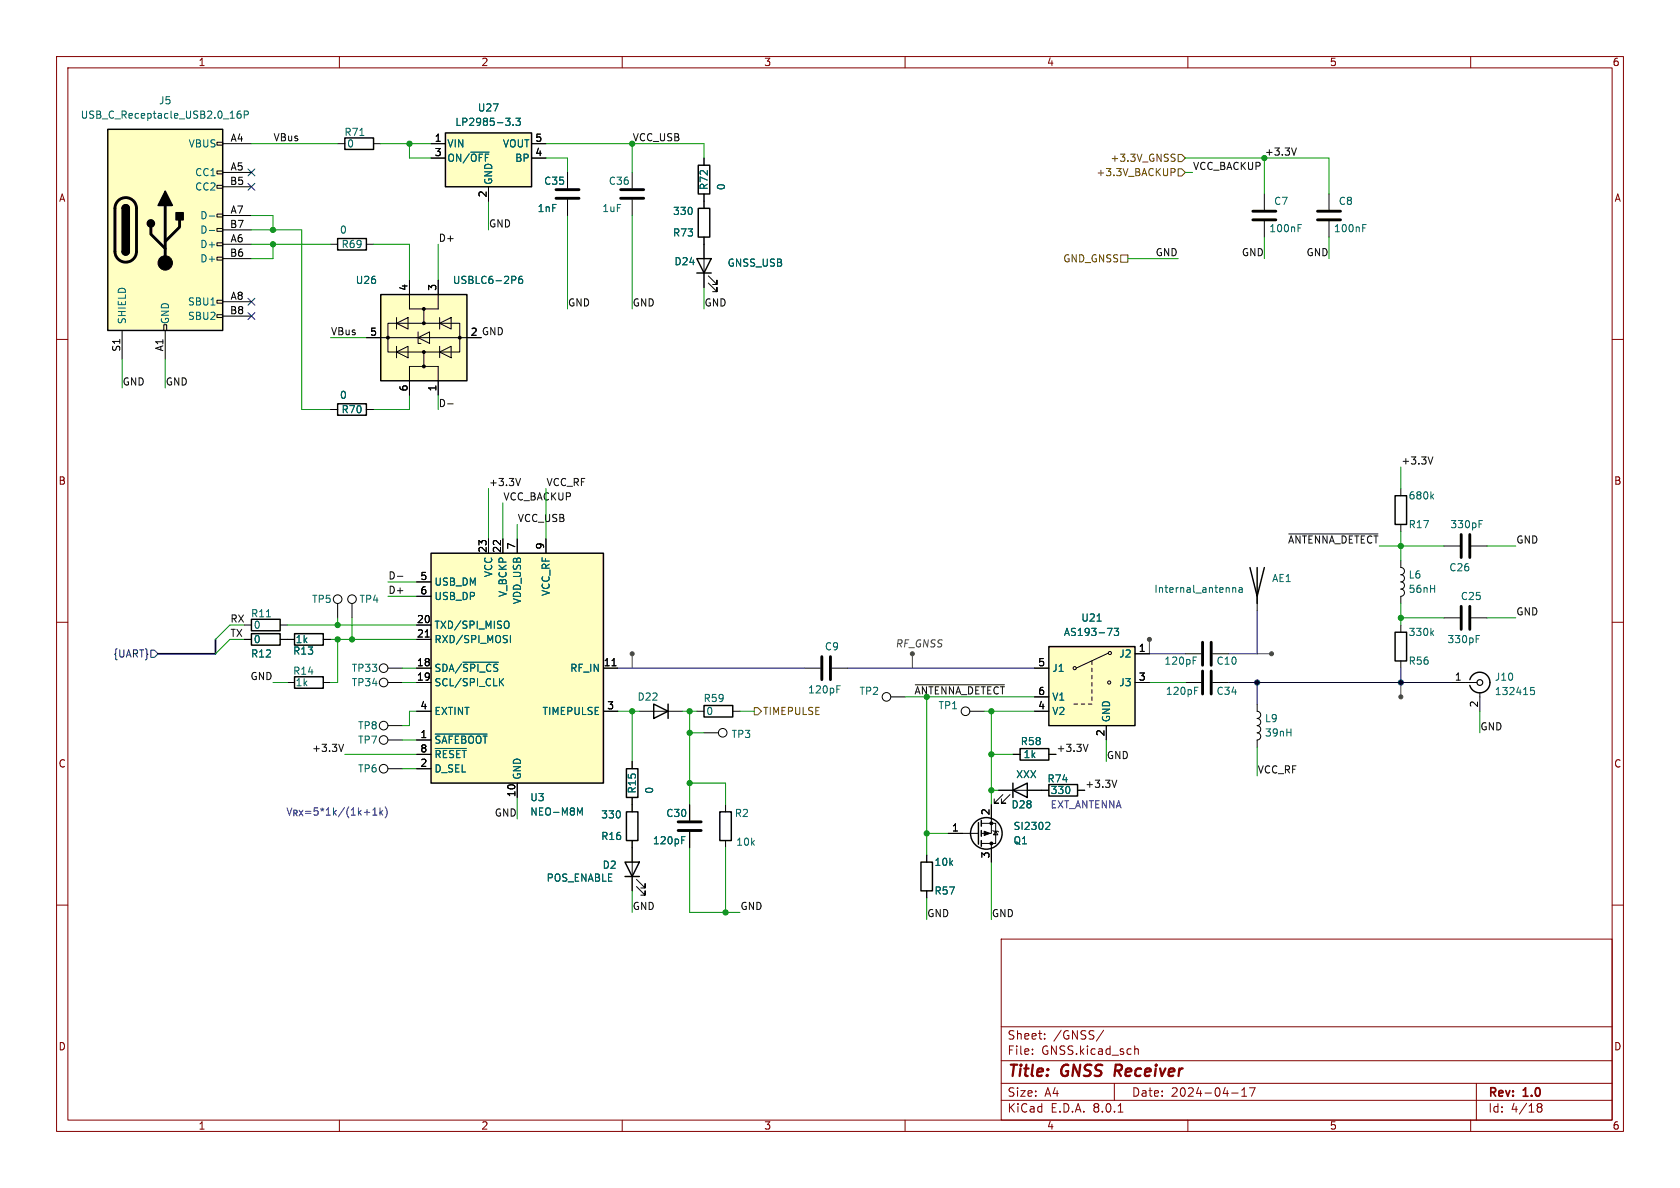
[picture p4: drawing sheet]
<svg xmlns="http://www.w3.org/2000/svg" width="297mm" height="210mm" viewBox="0 0 297 210" stroke-linecap="round" stroke-linejoin="round" font-family="sans-serif">
<g fill="none" stroke="#840000" stroke-width=".18">
<path d="M10 10h277v190h-277zM12 12h273v186h-273zM60 10v2M110 10v2M160 10v2M210 10v2M260 10v2M10 60h2M285 60h2M10 110h2M285 110h2M10 160h2"/>
<path d="M285 160h2M177 166h108v32h-108zM60 198v2M110 198v2M160 198v2M177 194.5h108M177 191.5h108M177 187.5h108M177 181.5h108M182.5 186.3v.1M182.5 185.5v.1M184.7 183.6v.1"/>
<path d="M184.7 182.8v.1M195.1 182.1l-1.3 2M197 191.5v3M197.7 196.6h.8M200.6 184.9v1.5M200.6 185.5l.2-.1 .4 .1v.9M210 198v2M217.7 193.2h1.2M219.5 193.8h.9M219.5 192.7l.5-.4v1.5M220.9 192.3h1l-.7 1.5M260 198v2"/>
<path d="M261 191.5v6.5M271.7 195.5l.3 .2M271.7 195.4l.3-.3 .5 .1 .1 .3-.3 .2M272 195.7h.3M272 195.7l-.3 .3M272.3 195.7l.3 .3-.1 .5-.5 .1-.3-.3"/>
</g>
<path d="M197.3 188.2l-.3 2" fill="none" stroke="#840000" stroke-width=".4"/>
<g fill="none" stroke="#000" stroke-width=".18">
<path d="M100.3 30.5v2.8M100.3 35.3v2.8M111.8 30.5v2.8M111.8 35.3v2.8M171.4 125.7h2.6"/>
<circle cx="170.7" cy="125.7" r=".76"/>
</g>
<path d="M98.3 35.1h4.1M98.3 33.5h4.1M109.7 35.1h4.1M109.7 33.5h4.1" fill="none" stroke="#000" stroke-width=".51"/>
<path d="M78.7 23.5h15.3v9.5h-15.3z" fill="#ffffc2"/>
<path d="M78.7 23.5h15.3v9.5h-15.3z" fill="none" stroke="#000" stroke-width=".25"/>
<path d="M76.2 25.4h2.5M76.2 27.9h2.5M86.4 33v2.6M94 25.4h2.5M94 27.9h2.5" fill="none" stroke="#000" stroke-width=".18"/>
<path d="M83.2 26.9h3.3M89.4 20.9h.8l-.5 .5M90 21.4l.2 .2-.2 .5M90.7 22v.2M91.2 20.9h.8l-.4 .5 .3 .1v.5l-.2 .2-.5-.2" fill="none" stroke="#006464" stroke-width=".18"/>
<path d="M67.3 52.1h15.2v15.2h-15.2z" fill="#ffffc2"/>
<path d="M67.3 52.1h15.2v15.2h-15.2zM59.7 71.4h5.1v2h-5.1z" fill="none" stroke="#000" stroke-width=".25"/>
<g fill="#000" stroke="#000" stroke-width=".18">
<circle cx="68.6" cy="59.7" r=".25"/>
<circle cx="74.9" cy="54.6" r=".25"/>
<circle cx="74.9" cy="57.1" r=".25"/>
<circle cx="81.3" cy="59.7" r=".25"/>
<circle cx="74.9" cy="64.8" r=".25"/>
<circle cx="74.9" cy="62.2" r=".25"/>
</g>
<g fill="none" stroke="#000" stroke-width=".18">
<path d="M64.8 59.7h17.7M68.6 57.2h12.7v5h-12.7zM70.1 57.2l2-1.1v2.1zM70.1 56.1v2.1M72.4 49.5v5.1h2.5v2.6M73.9 59.7l2-1v2zM73.9 58.7v2h.5M77.5 49.5v5.1h-2.6M77.7 57.2l2.1-1.1v2.1zM77.7 56.1v2.1M58.4 72.4h1.3M64.8 72.4h1.2"/>
<path d="M70.1 62.2l2-1v2zM70.1 61.2v2M74.9 62.2v2.6h-2.5v5.1M74.9 64.8h2.6v5.1M77.7 62.2l2.1-1v2zM77.7 61.2v2"/>
</g>
<path d="M91.1 48.9l.1 .2-.1 .3M92.3 48.8l-.4 .1a.85 .85 0 0 0 0 1.2l.4-.1 .1-.4-.2-.3-.4 .1-.1 .2" fill="none" stroke="#006464" stroke-width=".18"/>
<path d="M19 22.9h20.4v35.5h-20.4z" fill="#ffffc2"/>
<g fill="none" stroke="#000" stroke-width=".18">
<path d="M38.4 37.8h1v.6h-1zM38.4 32.8h1v.5h-1zM38.4 30.2h1v.5h-1zM38.4 25.1h1v.6h-1zM39.4 25.4h5M39.4 30.5h5M39.4 38.1h5M39.4 33h5M59.7 25.4h1.3M66 25.4h1.3M21.6 58.4v5.1M29 57.4h.5v1h-.5z"/>
<path d="M29.2 58.4v5.1M38.4 55.6h1v.5h-1zM38.4 53.1h1v.5h-1zM38.4 45.5h1v.5h-1zM38.4 42.9h1v.5h-1zM38.4 40.4h1v.5h-1zM39.4 43.2h5M39.4 53.3h5M39.4 45.7h5M39.4 40.6h5M39.4 55.9h5M247.6 86.4v1.2"/>
<path d="M247.6 92.7v1.3M43.2 113h1.2M43.2 110.5h1.2M49.5 113h2.6M49.5 110.5h1.3M57.1 113h1.3M59.7 106.7v2.5M62.2 106.7v2.5M68.6 118.1h2.5M142.2 118.1h2.8M147.1 118.1h2.8M68.6 128.3h2.5"/>
<path d="M68.6 130.8h2.5M113 125.7h7.6M157.5 123.2h2.5M176.5 139.7h7.6M222.2 124.5v1.2a.64 .64 0 0 1 .7 .7 .64 .64 0 0 1-.7 .6 .64 .64 0 0 1 .7 .6 .64 .64 0 0 1-.7 .7 .64 .64 0 0 1 .7 .6 .64 .64 0 0 1-.7 .6 .63 .63 0 0 1 .7 .7 .63 .63 0 0 1-.7 .6v1.3M163.8 151.1v1.3M163.8 157.5v1.3M167.6 147.3h5.4M173.5 145.5h2.5v3.6h-2.5M175.3 142.2v5.1h-1.8M175.3 149.1v3.3M175.5 146.8l.1 .1h.8l.1 .2"/>
<path d="M176 146.9l.4 .7h-.8zM177.3 140.5l-1.5 1.5h.7h-.7v-.8M178.6 140.5l-1.6 1.5h.8h-.8v-.8"/>
<circle cx="59.7" cy="105.9" r=".76"/>
<circle cx="62.2" cy="105.9" r=".76"/>
<circle cx="67.8" cy="118.1" r=".76"/>
<circle cx="67.8" cy="130.8" r=".76"/>
<circle cx="67.8" cy="128.3" r=".76"/>
<circle cx="156.7" cy="123.2" r=".76"/>
</g>
<g fill="none" stroke="#000" stroke-width=".25">
<path d="M19 22.9h20.4v35.5h-20.4zM21.6 36.8a.64 .64 0 0 1 .6-.6 .64 .64 0 0 1 .7 .6M61 24.4h5v2h-5zM21.6 44.5a.64 .64 0 0 0 .6 .6 .64 .64 0 0 0 .7-.6M246.6 87.6h2.1v5.1h-2.1zM44.4 112h5.1v2h-5.1zM44.4 109.5h5.1v2h-5.1zM52.1 112h5v2h-5zM115.6 124.5l2.5 1.2-2.5 1.3zM118.1 124.5v2.5M179.1 139.7l2.5-1.3v2.6zM179.1 138.4v2.6"/>
<path d="M162.8 152.4h2v5.1h-2zM173 145.4v3.8M173.5 145v1.1M173.5 146.8v1M173.5 148.6v1"/>
<circle cx="174.4" cy="147.3" r="2.79"/>
</g>
<path d="M20.9 35.5a1.91 1.91 0 0 1 2-.4 1.91 1.91 0 0 1 1.2 1.7v7.7a1.91 1.91 0 0 1-1.9 1.8 1.91 1.91 0 0 1-1.9-1.8v-7.8l.2-.7zM29.2 36.3v10.2M31.7 38.9v1.2l-2.5 2.6M26.7 40.1v1.3l2.5 2.5M145.3 116.1v4M146.8 116.1v4" fill="none" stroke="#000" stroke-width=".51"/>
<g fill="#000" stroke="#000" stroke-width=".25">
<path d="M21.8 36.4a.64 .64 0 0 1 .7-.2 .64 .64 0 0 1 .4 .6h-1.3zM29.2 33.8l1.3 2.5h-2.6zM31.1 37.6h1.3v1.3h-1.3zM21.6 44.5h1.3a.64 .64 0 0 1-.7 .6 .64 .64 0 0 1-.6-.6zM21.6 36.8h1.3v7.7h-1.3z"/>
<circle cx="26.7" cy="39.5" r=".63"/>
</g>
<g fill="#000" stroke="#000" stroke-width=".18">
<path d="M174 146.9l1 .4-1 .4z"/>
<circle cx="29.2" cy="46.5" r="1.27"/>
<circle cx="175.3" cy="145.5" r=".25"/>
<circle cx="175.3" cy="149.1" r=".25"/>
</g>
<path d="M42.5 19.6l-.3 .1a.86 .86 0 0 0 0 1.2l.4-.1v-.4l-.2-.3-.4 .1-.1 .2M37 38.2h1M43.2 20.3l.6-.1 .1-.1-.1-.3-.6-.2v1.3M63.6 23.9h.7M37 40.7h1M253.1 87.7l.3 .5M253.4 87.4l-.4 .4M47.1 109h.7M147.9 121.8h.5M147.9 121.2h.6M185 145.4h.5l.1 .3-.8 .9h.8" fill="none" stroke="#006464" stroke-width=".18"/>
<path d="M76.2 97.8h30.5v40.6h-30.5z" fill="#ffffc2"/>
<g fill="none" stroke="#000" stroke-width=".25">
<path d="M123.4 36.8h2.1v5.1h-2.1zM123.4 29.2h2.1v5.1h-2.1zM59.7 42.2h5.1v2h-5.1zM123.2 45.7h2.5l-1.2 2.6zM123.2 48.3h2.5M76.2 97.8h30.5v40.6h-30.5zM52.1 119.6h5v2.1h-5zM221 100.3l1.2 5.1 1.3-5.1M222.2 100.3v6.4M246.6 111.8h2.1v5h-2.1zM110.7 135.9h2.1v5.1h-2.1zM124.5 124.7h5v2h-5z"/>
<path d="M180.3 132.3h5.1v2.1h-5.1zM185.4 138.7h5.1v2h-5.1zM259.9 120.1a1.82 1.82 0 0 1 2.8-.9 1.82 1.82 0 0 1-.1 3 1.82 1.82 0 0 1-2.8-1M110.5 152.4h2.5l-1.2 2.5zM110.5 154.9h2.5M110.7 143.5h2.1v5.1h-2.1zM127.3 143.5h2v5.1h-2z"/>
</g>
<g fill="none" stroke="#000" stroke-width=".18">
<path d="M124.5 27.9v1.3M124.5 34.3v2.5M223.5 34.3v2.8M223.5 39.1v2.8M234.9 34.3v2.8M234.9 39.1v2.8M58.4 43.2h1.3M64.8 43.2h1.2M124.5 41.9v8.9M125.2 50l1.5 1.6v-.8v.8h-.7M125.2 48.8l1.5 1.5v-.8v.8h-.7M86.4 95.3v2.5"/>
<path d="M88.9 95.3v2.5M91.4 95.3v2.5M96.5 95.3v2.5M255.3 96.5h2.8M260.1 96.5h2.8M73.7 118.1h2.5M73.7 110.5h2.5M73.7 113h2.5M73.7 102.9h2.5M73.7 105.4h2.5M75.2 112.6h.7M106.7 118.1h2.5"/>
<path d="M108.2 117.7h.7M209.5 115.6h2.8M214.4 115.6h2.8M222.2 105.4v2.6M247.6 110.5v1.3M247.6 116.8v1.3M255.3 109.2h2.8M260.1 109.2h2.8M50.8 120.7h1.3M57.1 120.7h1.3M68.6 120.7h2.5M68.6 135.9h2.5"/>
<path d="M73.7 130.8h2.5M73.7 120.7h2.5M73.7 135.9h2.5M73.7 125.7h2.5M73.7 133.4h2.5M91.4 138.4v2.6M106.7 125.7h2.5M111.8 134.6v1.3M123.2 125.7h1.3M124.5 129.5h2.5M129.5 125.7h1.3M179.1 133.4h1.2"/>
<path d="M184.1 139.7h1.3M185.4 133.4h1.3M190.5 139.7h1.3M209.5 120.7h2.8M214.4 120.7h2.8M256.5 120.7h4.6M261.6 122.4v3.3M111.8 141v2.5M111.8 148.6v8.9M112.5 156.7l1.5 1.5v-.7v.7h-.7M112.5 155.4l1.5 1.6v-.8v.8h-.7M121.9 142.2v2.8"/>
<path d="M121.9 147.1v2.8M128.3 142.2v1.3M128.3 148.6v1.3"/>
<circle cx="67.8" cy="135.9" r=".76"/>
<circle cx="67.8" cy="120.6" r=".76"/>
<circle cx="127.8" cy="129.5" r=".76"/>
</g>
<g fill="none" stroke="#006464" stroke-width=".18">
<path d="M229.5 39.7h.6M240.9 39.7h.6M229.5 40.3h.4M240.9 40.3h.4M261.5 92.6h.4M261.5 92h.6M81.8 117.1h6.3M89 120l-.7 .7M89.4 109.8a.43 .43 0 0 1 .6 .4v.4a.43 .43 0 0 1-.6 .5M90.2 112.3v1.3M210.9 116.8h.5M210.9 116.1h.6"/>
<path d="M217.9 103.9v.8M217.9 104l.2-.1h.3l.1 .8M219.1 103.9h.5v.8M219.6 104.2h-.4l-.2 .2 .2 .3h.4M253.1 111.9l.3 .4M253.4 111.5l-.4 .5M261 112.9h.4M261 112.3h.6M76.9 129.8h9.2M76.9 132.3h5.5M88.5 120.5l.5 .7M211.2 122.1h.4"/>
<path d="M211.2 121.5h.6M271.2 121.5h-.6v.6l.1-.1 .5 .1 .1 .1-.1 .5-.2 .1-.4-.1M102.1 142.8l.4 .9 .4-.9v1.3M120.5 148.5h.4M120.5 147.9h.6"/>
</g>
<g fill="none" stroke="#000" stroke-width=".51">
<path d="M221.5 37.3h4.1M221.5 38.9h4.1M232.9 37.3h4.1M232.9 38.9h4.1M258.3 94.5v4.1M259.8 94.5v4.1M212.6 113.5v4.1M212.6 118.6v4.1M214.1 113.5v4.1M214.1 118.6v4.1M258.3 107.2v4.1M259.8 107.2v4.1"/>
<path d="M119.9 146.8h4.1M119.9 145.3h4.1"/>
</g>
<circle cx="261.6" cy="120.7" r=".51" fill="none" stroke="#000" stroke-width=".2"/>
<path d="M185.4 114.3h15.3v14h-15.3z" fill="#ffffc2"/>
<path d="M185.4 114.3h15.3v14h-15.3z" fill="none" stroke="#000" stroke-width=".25"/>
<g fill="none" stroke="#000" stroke-width=".18">
<path d="M76.2 25.4h2.5M76.2 27.9h2.5M86.4 33v2.6M94 25.4h2.5M94 27.9h2.5M100.3 30.5v2.8M100.3 35.3v2.8M124.5 27.9v1.3M124.5 34.3v2.5M64.8 59.7h2.5M72.4 49.5v2.6M77.5 49.5v2.6"/>
<path d="M124.5 41.9v3.8M124.5 48.3v2.5M58.4 72.4h1.3M64.8 72.4h1.2M72.4 67.3v2.6M77.5 67.3v2.6M86.4 95.3v2.5M88.9 95.3v2.5M91.4 95.3v2.5M96.5 95.3v2.5M247.6 99.1v1.2a.64 .64 0 0 1 .7 .7 .64 .64 0 0 1-.7 .6 .64 .64 0 0 1 .7 .6 .64 .64 0 0 1-.7 .7M43.2 113h1.2"/>
<path d="M49.5 113h2.6M57.1 113h1.3M73.7 118.1h2.5M73.7 113h2.5M73.7 110.5h2.5M73.7 102.9h2.5M73.7 105.4h2.5M75.2 112.6h.7M106.7 118.1h2.5M108.2 117.7h.7M182.9 118.1h2.5M193 116.8v.7"/>
<path d="M193 118.1v.6M193 119.4v.6M196 115.4l-5.8 2.7M200.7 115.6h2.5M247.6 102.9a.64 .64 0 0 1 .7 .6 .64 .64 0 0 1-.7 .6 .64 .64 0 0 1 .7 .7 .64 .64 0 0 1-.7 .6v1.3M73.7 120.7h2.5M73.7 125.7h2.5M73.7 133.4h2.5M73.7 130.8h2.5M73.7 135.9h2.5M91.4 138.4v2.6M106.7 125.7h2.5"/>
<path d="M111.8 134.6v1.3M176.5 139.7h2.6M179.1 133.4h1.2M181.6 139.7h3.8M182.9 125.7h2.5M182.9 123.2h2.5M185.4 133.4h1.3M189.9 124.5h.6M190.5 139.7h1.3M191.1 124.5h.7M192.4 124.5h.6M193 120.7v.6"/>
<path d="M193 121.9v.7M193 123.2v.6M195.6 128.3v2.5M200.7 120.7h2.5M111.8 141v2.5M111.8 148.6v3.8M111.8 154.9v2.6M121.9 142.2v2.8M121.9 147.1v2.8M163.8 151.1v1.3M163.8 157.5v1.3M167.6 147.3h2.6"/>
<path d="M175.3 142.2v2.6M175.3 149.9v2.5"/>
<circle cx="190" cy="118.1" r=".28"/>
<circle cx="196.2" cy="115.4" r=".28"/>
<circle cx="196.1" cy="120.7" r=".28"/>
</g>
<g fill="none" stroke="#006464" stroke-width=".18">
<path d="M83.2 26.9h3.3M89.4 20.9h.8l-.5 .5M90 21.4l.2 .2-.2 .5M90.7 22v.2M91.2 20.9h.8l-.4 .5 .3 .1v.5l-.2 .2-.5-.2M91.1 48.9l.1 .2-.1 .3M92.3 48.8l-.4 .1a.85 .85 0 0 0 0 1.2l.4-.1 .1-.4-.2-.3-.4 .1-.1 .2M81.8 117.1h6.3M89 120l-.7 .7M89.4 109.8a.43 .43 0 0 1 .6 .4v.4a.43 .43 0 0 1-.6 .5M90.2 112.3v1.3M193.9 109.8h.8"/>
<path d="M195.8 111.1h.8l-.5 1.2M197 111.1h.8l-.5 .5 .4 .1v.5l-.2 .1-.5-.1M76.9 129.8h9.2M76.9 132.3h5.5M88.5 120.5l.5 .7M102.1 142.8l.4 .9 .4-.9v1.3M120.5 148.5h.4M120.5 147.9h.6M185 145.4h.5l.1 .3-.8 .9h.8"/>
</g>
<path d="M111.8 115.9v2.2M161.3 115.9v2.2M203.2 113.4v2.2M222.2 115.6h2.2M247.6 120.7v2.1" fill="none" stroke="#484848" stroke-width=".18"/>
<g fill="#484848" stroke="#484848" stroke-width=".18">
<circle cx="224.8" cy="115.6" r=".36"/>
<circle cx="161.3" cy="115.6" r=".36"/>
<circle cx="111.8" cy="115.6" r=".36"/>
<circle cx="203.2" cy="113" r=".36"/>
<circle cx="247.6" cy="123.2" r=".36"/>
</g>
<path d="M207 29.8h.5l.2 .2-.1 .4-.6 .1M207.3 27.9l.3 .1 .1 .3-.2 .2h-.3M207.3 27.2l.4 .1M208.3 27.3h.6l.6 .6-.6 .7h-.6zM208.3 29.8h.6l.6 .7-.6 .6h-.6zM198.1 45.1h1.3v1.3h-1.3zM133.3 125.1h.7l.6 .6-.6 .7h-.7z" fill="none" stroke="#725600" stroke-width=".18"/>
<g fill="none" stroke="#000084" stroke-width=".18">
<path d="M43.8 32.4l1.3 1.2M43.8 29.9l1.3 1.2M45.1 32.4l-1.3 1.2M45.1 29.9l-1.3 1.2M43.8 55.3l1.3 1.2M43.8 52.7l1.3 1.2M45.1 55.3l-1.3 1.2M45.1 52.7l-1.3 1.2M26.7 114.9h.6l.6 .7-.6 .6h-.6zM109.2 118.1h33M149.9 118.1h33M203.2 115.6h6.3"/>
<path d="M222.2 108v7.6h-5M247.6 118.1v2.6M217.2 120.7h39.3M222.2 120.7v3.8"/>
</g>
<path d="M229.2 26.2l-.4 1.2M79.1 71.4h1M92 84.6l-.4 1.2M227.8 94.4h15.8M253.3 80.8l-.4 1.2M70.3 101.9h.9M60.7 131.6l-.4 1.2M161.8 121.1h15.8M192.4 131.6l-.5 1.2M197.4 137.9l-.4 1.3" fill="none" stroke="#0f0f0f" stroke-width=".18"/>
<path d="M68.1 142.6a1.46 1.46 0 0 1 0 2" fill="none" stroke="#0000c2" stroke-width=".18"/>
<path d="M38.1 113v2.6h-10.2" fill="none" stroke="#000084" stroke-width=".3"/>
<g fill="none" stroke="#009600" stroke-width=".18">
<path d="M44.4 25.4h15.3M44.4 38.1h3.9v2.5M67.3 25.4h8.9M72.4 25.4v2.5h3.8M86.4 35.6v5M96.5 25.4h28v2.5M96.5 27.9h3.8v2.6M100.3 38.1v16.5M111.8 25.4v5.1M111.8 38.1v16.5M209.5 27.9h25.4v6.4M209.5 30.5h1.3"/>
<path d="M223.5 27.9v6.4M44.4 40.6h8.9v31.8h5.1M44.4 43.2h14M48.3 43.2v2.5h-3.9M58.4 59.7h6.4M66 43.2h6.4v6.3M77.5 43.2v6.3M124.5 50.8v3.8M199.4 45.7h8.9M223.5 41.9v3.8M234.9 41.9v3.8M21.6 63.5v5.1"/>
<path d="M29.2 63.5v5.1M72.4 69.9v2.5h-6.4M77.5 69.9v2.5M86.4 86.4v8.9M88.9 88.9v6.4M91.4 92.7v2.6M96.5 86.4v8.9M243.8 96.5h11.5M247.6 82.6v3.8M247.6 94v5.1M262.9 96.5h5.1M40.6 110.5l-2.5 2.5"/>
<path d="M40.6 113l-2.5 2.6M50.8 110.5h22.9M58.4 113h15.3M59.7 113v7.7h-1.3M59.7 109.2v1.3M62.2 109.2v3.8M68.6 102.9h5.1M68.6 105.4h5.1M71.1 118.1h2.6M247.6 106.7v3.8M247.6 109.2h7.7M262.9 109.2h5.1"/>
<path d="M48.3 120.7h2.5M61 133.4h12.7M71.1 135.9h2.6M71.1 130.8h2.6M71.1 120.7h2.6M73.7 125.7h-1.3v2.6h-1.3M109.2 125.7h3.8M111.8 125.7v8.9M120.6 125.7h2.6M121.9 129.5h2.6M121.9 138.4h6.4v3.8M121.9 125.7v16.5"/>
<path d="M130.8 125.7h2.5M160 123.2h22.9M163.8 123.2v27.9M174 125.7h8.9M175.3 133.4h3.8M175.3 125.7v16.5M175.3 139.7h1.2M195.6 130.8v3.8M203.2 120.7h6.3M222.2 132.1v5.1M261.6 125.7v3.8M91.4 141v3.8"/>
<path d="M111.8 157.5v3.8M121.9 149.9v11.4h8.9M128.3 149.9v11.4M163.8 158.8v3.8M163.8 147.3h3.8M175.3 152.4v10.2"/>
</g>
<g fill="#009600" stroke="#009600" stroke-width=".18">
<circle cx="175.3" cy="133.4" r=".46"/>
<circle cx="175.3" cy="125.7" r=".46"/>
<circle cx="247.6" cy="109.2" r=".46"/>
<circle cx="59.7" cy="110.5" r=".46"/>
<circle cx="175.3" cy="139.7" r=".46"/>
<circle cx="163.8" cy="147.3" r=".46"/>
<circle cx="72.4" cy="25.4" r=".46"/>
<circle cx="48.3" cy="43.2" r=".46"/>
<circle cx="48.3" cy="40.6" r=".46"/>
<circle cx="247.6" cy="96.5" r=".46"/>
<circle cx="223.5" cy="27.9" r=".46"/>
<circle cx="121.9" cy="125.7" r=".46"/>
<circle cx="111.8" cy="125.7" r=".46"/>
<circle cx="121.9" cy="129.5" r=".46"/>
<circle cx="121.9" cy="138.4" r=".46"/>
<circle cx="128.3" cy="161.3" r=".46"/>
<circle cx="59.7" cy="113" r=".46"/>
<circle cx="62.2" cy="113" r=".46"/>
</g>
<g fill="#000084" stroke="#000084" stroke-width=".18">
<circle cx="247.6" cy="120.7" r=".46"/>
<circle cx="222.2" cy="120.7" r=".46"/>
</g>
<g font-size="2.8" fill="#840000">
<text x="178" y="190.9">Title:</text>
<text x="187.7" y="190.9">GNSS</text>
<text x="197.9" y="190.9">Receiver</text>
</g>
<g font-size="2.1" fill="#840000">
<text x="178" y="184">Sheet:</text>
<text x="186.2" y="184">/GNSS/</text>
<text x="178" y="186.7">File:</text>
<text x="184.1" y="186.7">GNSS.kicad_sch</text>
<text x="178" y="196.9">KiCad</text>
<text x="178" y="194.1">Size:</text>
<text x="184.7" y="194.1">A4</text>
<text x="185.7" y="196.9">E.D.A.</text>
<text x="193.3" y="196.9">8.0.1</text>
<text x="200" y="194.1">Date:</text>
<text x="207" y="194.1">2024-04-17</text>
<text x="263" y="194.3">Rev:</text>
<text x="263" y="196.9">Id:</text>
<text x="267.1" y="196.9">4/18</text>
<text x="269.4" y="194.3">1.0</text>
</g>
<g font-size="1.8" fill="#840000">
<text x="35" y="11.9">1</text>
<text x="85" y="11.9">2</text>
<text x="135" y="11.9">3</text>
<text x="185" y="11.9">4</text>
<text x="235" y="11.9">5</text>
<text x="285" y="11.9">6</text>
<text x="10.3" y="35.9">A</text>
<text x="285.3" y="35.9">A</text>
<text x="10.3" y="85.9">B</text>
<text x="285.3" y="85.9">B</text>
<text x="10.3" y="135.9">C</text>
<text x="285.3" y="135.9">C</text>
<text x="10.3" y="185.9">D</text>
<text x="285.3" y="185.9">D</text>
<text x="35" y="199.9">1</text>
<text x="85" y="199.9">2</text>
<text x="135" y="199.9">3</text>
<text x="185" y="199.9">4</text>
<text x="235" y="199.9">5</text>
<text x="285" y="199.9">6</text>
</g>
<g font-size="1.8" fill="#006464">
<text x="14.2" y="21.2">USB_C_Receptacle_USB2.0_16P</text>
<text x="28" y="18.6">J5</text>
<text x="80.4" y="22.5">LP2985-3.3</text>
<text x="84.4" y="19.9">U27</text>
<text x="33.3" y="26.3">VBUS</text>
<text x="60.8" y="24.2">R71</text>
<text x="61.3" y="26.3">0</text>
<text x="79" y="26.3">VIN</text>
<text x="79" y="28.8">ON/~{OFF}</text>
<text x="88.8" y="26.3">VOUT</text>
<text x="91" y="28.8">BP</text>
<text x="34.4" y="31.3">CC1</text>
<text x="34.4" y="33.9">CC2</text>
<text x="87.2" y="32.8" transform="rotate(-90 87.2 32.8)">GND</text>
<text x="96.1" y="32.9">C35</text>
<text x="107.5" y="32.9">C36</text>
<text x="125.3" y="33.7" transform="rotate(-90 125.3 33.7)">R72</text>
<text x="128.4" y="33.7" transform="rotate(-90 128.4 33.7)">0</text>
<text x="35.3" y="39">D-</text>
<text x="35.3" y="41.5">D-</text>
<text x="60" y="41.5">0</text>
<text x="94.9" y="37.7">1nF</text>
<text x="106.4" y="37.7">1uF</text>
<text x="118.9" y="38.2">330</text>
<text x="224.3" y="41.2">100nF</text>
<text x="225.1" y="36.4">C7</text>
<text x="235.7" y="41.2">100nF</text>
<text x="236.6" y="36.4">C8</text>
<text x="35.3" y="44">D+</text>
<text x="35.3" y="46.6">D+</text>
<text x="60.3" y="44">R69</text>
<text x="118.9" y="42">R73</text>
<text x="119.1" y="47.1">D24</text>
<text x="128.5" y="47.3">GNSS_USB</text>
<text x="62.8" y="50.4">U26</text>
<text x="80" y="50.4">USBLC6-2P6</text>
<text x="22.5" y="57.4" transform="rotate(-90 22.5 57.4)">SHIELD</text>
<text x="30.1" y="57.4" transform="rotate(-90 30.1 57.4)">GND</text>
<text x="33.1" y="54.2">SBU1</text>
<text x="33.1" y="56.7">SBU2</text>
<text x="60" y="70.7">0</text>
<text x="60.3" y="73.3">R70</text>
<text x="248.9" y="88.5">680k</text>
<text x="248.9" y="93.6">R17</text>
<text x="256.3" y="93.6">330pF</text>
<text x="256.1" y="101.2">C26</text>
<text x="55.1" y="106.8">TP5</text>
<text x="63.5" y="106.8">TP4</text>
<text x="76.7" y="103.7">USB_DM</text>
<text x="76.7" y="106.3">USB_DP</text>
<text x="87.2" y="102.1" transform="rotate(-90 87.2 102.1)">VCC</text>
<text x="89.8" y="105.6" transform="rotate(-90 89.8 105.6)">V_BCKP</text>
<text x="92.3" y="106.9" transform="rotate(-90 92.3 106.9)">VDD_USB</text>
<text x="97.4" y="105.5" transform="rotate(-90 97.4 105.5)">VCC_RF</text>
<text x="204" y="105">Internal_antenna</text>
<text x="224.8" y="103.1">AE1</text>
<text x="248.9" y="105">56nH</text>
<text x="248.9" y="102.5">L6</text>
<text x="258.2" y="106.3">C25</text>
<text x="44.3" y="109.3">R11</text>
<text x="44.8" y="113.9">0</text>
<text x="44.8" y="111.4">0</text>
<text x="52.2" y="113.9">1k</text>
<text x="76.7" y="111.4">TXD/SPI_MISO</text>
<text x="76.7" y="113.9">RXD/SPI_MOSI</text>
<text x="188" y="112.6">AS193-73</text>
<text x="191.1" y="110.1">U21</text>
<text x="248.9" y="112.6">330k</text>
<text x="255.8" y="113.9">330pF</text>
<text x="44.3" y="116.4">R12</text>
<text x="51.7" y="115.9">R13</text>
<text x="51.7" y="119.5">R14</text>
<text x="62.1" y="119">TP33</text>
<text x="76.7" y="119">SDA/~{SPI_CS}</text>
<text x="100.7" y="119">RF_IN</text>
<text x="145.7" y="115.2">C9</text>
<text x="185.9" y="119">J1</text>
<text x="197.8" y="116.4">J2</text>
<text x="205.8" y="117.7">120pF</text>
<text x="215" y="117.7">C10</text>
<text x="248.9" y="117.7">R56</text>
<text x="52.2" y="121.5">1k</text>
<text x="62.1" y="121.5">TP34</text>
<text x="76.7" y="121.5">SCL/SPI_CLK</text>
<text x="112.6" y="124.1">D22</text>
<text x="124.3" y="124.3">R59</text>
<text x="142.8" y="122.8">120pF</text>
<text x="151.8" y="123">TP2</text>
<text x="165.8" y="125.6">TP1</text>
<text x="185.9" y="124.1">V1</text>
<text x="197.8" y="121.5">J3</text>
<text x="206" y="123">120pF</text>
<text x="215" y="123">C34</text>
<text x="264.2" y="120.5">J10</text>
<text x="264.2" y="123.1">132415</text>
<text x="63.2" y="129.1">TP8</text>
<text x="63.2" y="131.7">TP7</text>
<text x="76.7" y="131.7">~{SAFEBOOT}</text>
<text x="76.7" y="126.6">EXTINT</text>
<text x="95.8" y="126.6">TIMEPULSE</text>
<text x="124.8" y="126.6">0</text>
<text x="129.2" y="130.7">TP3</text>
<text x="180.3" y="131.9">R58</text>
<text x="185.9" y="126.6">V2</text>
<text x="196.4" y="127.8" transform="rotate(-90 196.4 127.8)">GND</text>
<text x="223.5" y="130.4">39nH</text>
<text x="223.5" y="127.9">L9</text>
<text x="63.2" y="136.8">TP6</text>
<text x="76.7" y="136.8">D_SEL</text>
<text x="76.7" y="134.2">~{RESET}</text>
<text x="92.3" y="137.9" transform="rotate(-90 92.3 137.9)">GND</text>
<text x="179.5" y="137.8">XXX</text>
<text x="180.9" y="134.2">1k</text>
<text x="93.6" y="141.8">U3</text>
<text x="112.6" y="140.4" transform="rotate(-90 112.6 140.4)">R15</text>
<text x="115.7" y="140.4" transform="rotate(-90 115.7 140.4)">0</text>
<text x="178.7" y="143.1">D28</text>
<text x="185.1" y="138.5">R74</text>
<text x="185.6" y="140.6">330</text>
<text x="93.6" y="144.4">NEO-M8M</text>
<text x="106.2" y="144.9">330</text>
<text x="106.2" y="148.7">R16</text>
<text x="115.3" y="149.5">120pF</text>
<text x="117.7" y="144.6">C30</text>
<text x="129.8" y="144.6">R2</text>
<text x="130.1" y="149.7">10k</text>
<text x="179.1" y="146.9">SI2302</text>
<text x="179.1" y="149.5">Q1</text>
<text x="106.4" y="153.8">D2</text>
<text x="165.1" y="153.3">10k</text>
<text x="96.5" y="156.1">POS_ENABLE</text>
<text x="165.1" y="158.3">R57</text>
</g>
<g font-size="1.8">
<text x="40.7" y="25.1">A4</text>
<text x="76.8" y="25.1">1</text>
<text x="76.8" y="27.7">3</text>
<text x="94.5" y="27.7">4</text>
<text x="94.5" y="25.1">5</text>
<text x="40.6" y="32.8">B5</text>
<text x="40.7" y="30.2">A5</text>
<text x="86.1" y="35" transform="rotate(-90 86.1 35)">2</text>
<text x="40.6" y="40.4">B7</text>
<text x="40.7" y="37.8">A7</text>
<text x="40.6" y="45.5">B6</text>
<text x="40.7" y="42.9">A6</text>
<text x="40.7" y="53.1">A8</text>
<text x="72.1" y="51.5" transform="rotate(-90 72.1 51.5)">4</text>
<text x="77.2" y="51.5" transform="rotate(-90 77.2 51.5)">3</text>
<text x="40.6" y="55.6">B8</text>
<text x="65.3" y="59.4">5</text>
<text x="83.1" y="59.4">2 GND</text>
<text x="83.1" y="59.4">2</text>
<text x="21.3" y="62.3" transform="rotate(-90 21.3 62.3)">S1</text>
<text x="29" y="62.2" transform="rotate(-90 29 62.2)">A1</text>
<text x="72.1" y="69.3" transform="rotate(-90 72.1 69.3)">6</text>
<text x="77.2" y="69.3" transform="rotate(-90 77.2 69.3)">1</text>
<text x="86.1" y="97.8" transform="rotate(-90 86.1 97.8)">23</text>
<text x="88.6" y="97.8" transform="rotate(-90 88.6 97.8)">22</text>
<text x="91.2" y="97.2" transform="rotate(-90 91.2 97.2)">7</text>
<text x="96.3" y="97.2" transform="rotate(-90 96.3 97.2)">9</text>
<text x="74.2" y="102.6">5</text>
<text x="74.2" y="105.2">6</text>
<text x="73.6" y="110.2">20</text>
<text x="73.6" y="112.8">21</text>
<text x="73.6" y="117.9">18</text>
<text x="106.6" y="117.9">11</text>
<text x="183.4" y="117.9">5</text>
<text x="201.2" y="115.3">1</text>
<text x="73.6" y="120.4">19</text>
<text x="74.2" y="125.5">4</text>
<text x="107.2" y="125.5">3</text>
<text x="183.4" y="125.5">4</text>
<text x="183.4" y="122.9">6</text>
<text x="201.2" y="120.4">3</text>
<text x="257.1" y="120.4">1</text>
<text x="261.4" y="125.2" transform="rotate(-90 261.4 125.2)">2</text>
<text x="74.2" y="130.6">1</text>
<text x="195.3" y="130.2" transform="rotate(-90 195.3 130.2)">2</text>
<text x="74.2" y="135.6">2</text>
<text x="74.2" y="133.1">8</text>
<text x="91.2" y="141" transform="rotate(-90 91.2 141)">10</text>
<text x="168.2" y="147.1">1</text>
<text x="175" y="144.2" transform="rotate(-90 175 144.2)">2</text>
<text x="175" y="151.8" transform="rotate(-90 175 151.8)">3</text>
</g>
<g font-size="1.8" fill="#0f0f0f">
<text x="48.3" y="25.1">VBus</text>
<text x="223.5" y="27.6">+3.3V</text>
<text x="210.8" y="30.1">VCC_BACKUP</text>
<text x="86.4" y="40.3">GND</text>
<text x="77.5" y="42.8">D+</text>
<text x="204.2" y="45.4">GND</text>
<text x="219.4" y="45.4">GND</text>
<text x="230.9" y="45.4">GND</text>
<text x="58.4" y="59.3">VBus</text>
<text x="100.3" y="54.3">GND</text>
<text x="111.8" y="54.3">GND</text>
<text x="124.5" y="54.3">GND</text>
<text x="21.6" y="68.2">GND</text>
<text x="29.2" y="68.2">GND</text>
<text x="77.5" y="72">D-</text>
<text x="247.6" y="82.2">+3.3V</text>
<text x="86.4" y="86">+3.3V</text>
<text x="88.9" y="88.6">VCC_BACKUP</text>
<text x="96.5" y="86">VCC_RF</text>
<text x="91.4" y="92.4">VCC_USB</text>
<text x="227.6" y="96.2">~{ANTENNA_DETECT}</text>
<text x="268" y="96.2">GND</text>
<text x="68.6" y="102.5">D-</text>
<text x="68.6" y="105.1">D+</text>
<text x="268" y="108.9">GND</text>
<text x="44.2" y="120.3">GND</text>
<text x="261.6" y="129.2">GND</text>
<text x="55.1" y="133">+3.3V</text>
<text x="186.7" y="133">+3.3V</text>
<text x="195.6" y="134.3">GND</text>
<text x="222.2" y="136.8">VCC_RF</text>
<text x="191.8" y="139.4">+3.3V</text>
<text x="87.4" y="144.4">GND</text>
<text x="111.8" y="160.9">GND</text>
<text x="130.8" y="160.9">GND</text>
<text x="163.8" y="162.2">GND</text>
<text x="175.3" y="162.2">GND</text>
</g>
<g font-size="1.8" fill="#009600">
<text x="111.8" y="25.1">VCC_USB</text>
<text x="40.6" y="110.1">RX</text>
<text x="40.6" y="112.7">TX</text>
<text x="161.6" y="122.8">~{ANTENNA_DETECT}</text>
</g>
<g font-size="1.8" fill="#725600">
<text x="196.2" y="28.8">+3.3V_GNSS</text>
<text x="193.7" y="31.3">+3.3V_BACKUP</text>
<text x="187.9" y="46.6">GND_GNSS</text>
<text x="134.8" y="126.6">TIMEPULSE</text>
</g>
<text font-size="1.8" fill="#000084" x="19.9" y="116.4">{UART}</text>
<text font-size="1.8" fill="#484848" x="158.2" y="114.7">RF_GNSS</text>
<g font-size="1.8" fill="#0000c2">
<text x="185.6" y="143.1">EXT_ANTENNA</text>
<text x="50.5" y="144.4">V_{RX}=5*1k/(1k+1k)</text>
</g>
</svg>
